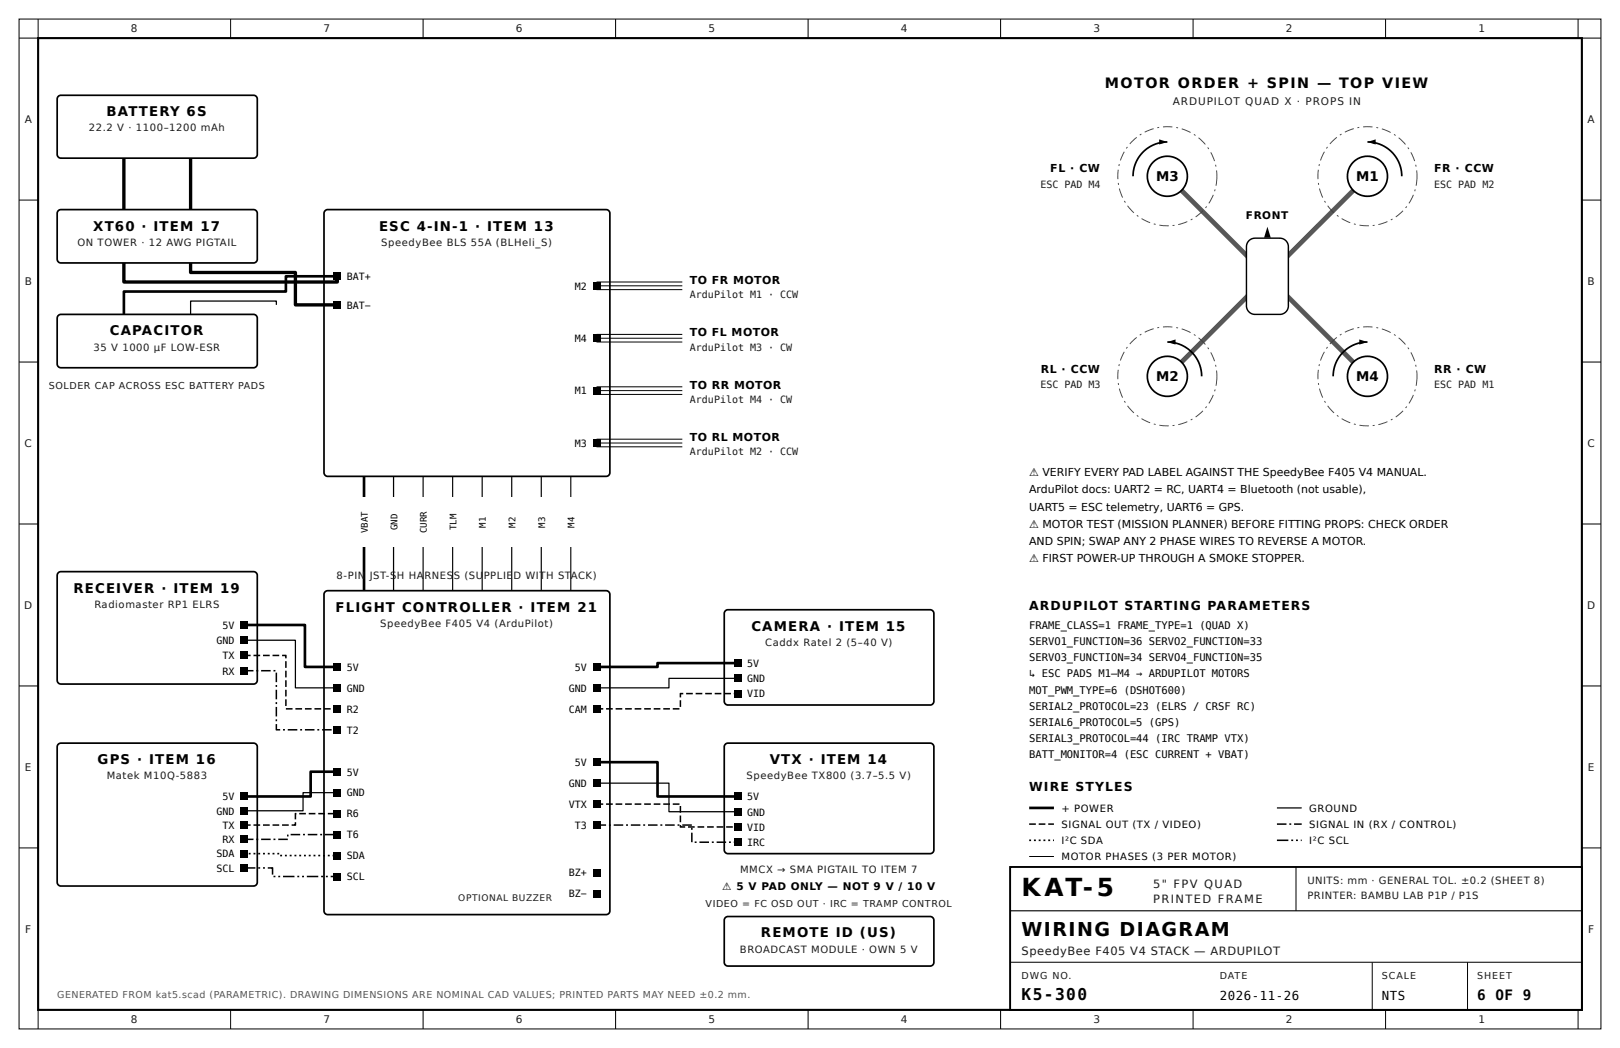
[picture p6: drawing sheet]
<svg xmlns="http://www.w3.org/2000/svg" width="432mm" height="279mm" viewBox="0 0 432 279" stroke-linecap="round" stroke-linejoin="round" font-family="sans-serif">
<g fill="none" stroke="#000" stroke-width=".27">
<path d="M5.1 5.1h421.6v269.2h-421.6zM10.2 5.1v5.1h-5.1M61.5 5.1v5.1M112.8 5.1v5.1M164.1 5.1v5.1M215.4 5.1v5.1M266.7 5.1v5.1M318 5.1v5.1M369.3 5.1v5.1M420.6 5.1v5.1M421.6 10.2h5.1M5.1 53.3h5.1"/>
<path d="M421.6 53.3h5.1M5.1 96.5h5.1M421.6 96.5h5.1M5.1 139.7h5.1M421.6 139.7h5.1M5.1 182.9h5.1M421.6 182.9h5.1M5.1 226.1h5.1M421.6 226.1h5.1M10.2 269.2v5.1M61.5 269.2v5.1M112.8 269.2v5.1"/>
<path d="M164.1 269.2v5.1M215.4 269.2v5.1M266.7 269.2v5.1M318 269.2v5.1M369.3 269.2v5.1M420.6 269.2v5.1"/>
</g>
<path d="M10.2 10.2h411.4v259h-411.4z" fill="none" stroke="#000" stroke-width=".56"/>
<path d="M269.2 231.1h152.4v38.1h-152.4z" fill="#fff"/>
<path d="M269.2 231.1h152.4v38.1h-152.4z" fill="none" stroke="#000" stroke-width=".51"/>
<path d="M269.2 242.8h152.4" fill="none" stroke="#000" stroke-width=".3"/>
<path d="M345.4 231.1v11.7M269.2 256.5h152.4M365.8 256.5v12.7M391.2 256.5v12.7" fill="none" stroke="#000" stroke-width=".27"/>
<path d="M15.5 25.7l.8-.3h51.3a1.02 1.02 0 0 1 1 1v14.7a1.02 1.02 0 0 1-1 1.1h-51.3a1.02 1.02 0 0 1-1.1-1.1v-14.7z" fill="#fff"/>
<path d="M15.5 25.7l.8-.3h51.3a1.02 1.02 0 0 1 1 1v14.7a1.02 1.02 0 0 1-1 1.1h-51.3a1.02 1.02 0 0 1-1.1-1.1v-14.7z" fill="none" stroke="#000" stroke-width=".46"/>
<path d="M15.5 56.2l.8-.3h51.3a1.02 1.02 0 0 1 1 1v12.2a1.02 1.02 0 0 1-1 1h-51.3a1.02 1.02 0 0 1-1.1-1v-12.2z" fill="#fff"/>
<path d="M15.5 56.2l.8-.3h51.3a1.02 1.02 0 0 1 1 1v12.2a1.02 1.02 0 0 1-1 1h-51.3a1.02 1.02 0 0 1-1.1-1v-12.2z" fill="none" stroke="#000" stroke-width=".46"/>
<path d="M33 42.2v13.7M50.8 42.2v13.7" fill="none" stroke="#000" stroke-width=".89" stroke-linecap="butt"/>
<path d="M15.5 84.1l.8-.3h51.3a1.02 1.02 0 0 1 1 1v12.2a1.02 1.02 0 0 1-1 1h-51.3a1.02 1.02 0 0 1-1.1-1v-12.2z" fill="#fff"/>
<path d="M15.5 84.1l.8-.3h51.3a1.02 1.02 0 0 1 1 1v12.2a1.02 1.02 0 0 1-1 1h-51.3a1.02 1.02 0 0 1-1.1-1v-12.2z" fill="none" stroke="#000" stroke-width=".46"/>
<path d="M86.7 56.2l.7-.3h74.1a1.02 1.02 0 0 1 1.1 1v69.1a1.02 1.02 0 0 1-1.1 1h-74.1a1.02 1.02 0 0 1-1-1v-69.1z" fill="#fff"/>
<path d="M86.7 56.2l.7-.3h74.1a1.02 1.02 0 0 1 1.1 1v69.1a1.02 1.02 0 0 1-1.1 1h-74.1a1.02 1.02 0 0 1-1-1v-69.1z" fill="none" stroke="#000" stroke-width=".46"/>
<path d="M88.9 72.6h2v2.1h-2zM158 75.2h2v2h-2zM88.9 80.3h2v2h-2zM158 89.2h2v2h-2zM158 103.1h2v2.1h-2zM158 117.1h2v2h-2z" fill="#000"/>
<path d="M33 70.1v5.1h56.9v-1.5M50.8 70.1v2.5h27.9v8.7h11.2" fill="none" stroke="#000" stroke-width=".89" stroke-linecap="butt"/>
<path d="M89.9 73.7h-13.7v4h-43.2v6.1" fill="none" stroke="#000" stroke-width=".71" stroke-linecap="butt"/>
<path d="M73.7 81.3v-1h-22.9v3.5" fill="none" stroke="#000" stroke-width=".33"/>
<path d="M159 75.2h22.9M159 76.2h22.9M159 77.2h22.9M159 89.2h22.9M159 90.2h22.9M159 91.2h22.9M159 103.1h22.9M159 104.1h22.9M159 105.2h22.9M159 117.1h22.9M159 118.1h22.9M159 119.1h22.9" fill="none" stroke="#000" stroke-width=".27"/>
<path d="M86.7 157.8l.7-.3h74.1a1.02 1.02 0 0 1 1.1 1v84.3a1.02 1.02 0 0 1-1.1 1h-74.1a1.02 1.02 0 0 1-1-1v-84.3z" fill="#fff"/>
<path d="M86.7 157.8l.7-.3h74.1a1.02 1.02 0 0 1 1.1 1v84.3a1.02 1.02 0 0 1-1.1 1h-74.1a1.02 1.02 0 0 1-1-1v-84.3z" fill="none" stroke="#000" stroke-width=".46"/>
<path d="M97 127v30.5" fill="none" stroke="#000" stroke-width=".71" stroke-linecap="butt"/>
<path d="M94.2 132.6h5.6v13.2h-5.6z" fill="#fff"/>
<path d="M104.9 127v30.5" fill="none" stroke="#000" stroke-width=".33"/>
<path d="M102.1 132.6h5.6v13.2h-5.6z" fill="#fff"/>
<path d="M112.8 127v30.5" fill="none" stroke="#000" stroke-width=".3"/>
<path d="M110 132.6h5.6v13.2h-5.6z" fill="#fff"/>
<path d="M120.6 127v30.5" fill="none" stroke="#000" stroke-width=".3"/>
<path d="M117.9 132.6h5.5v13.2h-5.5z" fill="#fff"/>
<path d="M128.5 127v30.5" fill="none" stroke="#000" stroke-width=".3"/>
<path d="M125.7 132.6h5.6v13.2h-5.6z" fill="#fff"/>
<path d="M136.4 127v30.5" fill="none" stroke="#000" stroke-width=".3"/>
<path d="M133.6 132.6h5.6v13.2h-5.6z" fill="#fff"/>
<path d="M144.3 127v30.5" fill="none" stroke="#000" stroke-width=".3"/>
<path d="M141.5 132.6h5.6v13.2h-5.6z" fill="#fff"/>
<path d="M152.1 127v30.5" fill="none" stroke="#000" stroke-width=".3"/>
<path d="M149.4 132.6h5.5v13.2h-5.5z" fill="#fff"/>
<g fill="#000">
<path d="M88.9 176.8h2v2h-2zM158 176.8h2v2h-2zM88.9 182.4h2v2h-2zM88.9 188h2v2h-2zM88.9 193.5h2v2.1h-2zM158 182.4h2v2h-2zM158 188h2v2h-2zM88.9 204.7h2v2.1h-2zM88.9 210.3h2v2h-2zM88.9 215.9h2v2h-2zM158 202.2h2v2h-2zM158 207.8h2v2h-2z"/>
<path d="M158 213.4h2v2h-2zM158 218.9h2v2.1h-2zM88.9 221.5h2v2h-2zM88.9 227.1h2v2h-2zM88.9 232.7h2v2h-2zM158 231.6h2v2.1h-2zM158 237.2h2v2.1h-2z"/>
</g>
<path d="M15.5 152.7l.8-.3h51.3a1.02 1.02 0 0 1 1 1v28a1.02 1.02 0 0 1-1 1h-51.3a1.02 1.02 0 0 1-1.1-1v-28z" fill="#fff"/>
<path d="M15.5 152.7l.8-.3h51.3a1.02 1.02 0 0 1 1 1v28a1.02 1.02 0 0 1-1 1h-51.3a1.02 1.02 0 0 1-1.1-1v-28z" fill="none" stroke="#000" stroke-width=".46"/>
<g fill="#000">
<path d="M64 165.6h2v2h-2zM64 169.7h2v2h-2zM64 173.7h2v2.1h-2zM64 177.8h2v2h-2z"/>
<path d="M65 174.5h1.8v.5h-1.8zM67.6 174.5h1.7v.5h-1.7zM70.1 174.5h1.8v.5h-1.8zM72.6 174.5h1.8v.5h-1.8zM75.2 174.5l1.1 .1 .1 .9h-.4v-.7h.2v.2h-1zM76 176.3h.4v1.8h-.4zM76 178.8h.4v1.8h-.4zM76 181.4h.4v1.7h-.4zM76 183.9h.4v1.8h-.4zM76 186.4h.4v1.8h-.4zM76.2 188.8h1.8v.4h-1.8zM78.7 188.8h1.8v.4h-1.8zM81.3 188.8h1.8v.4h-1.8zM83.8 188.8h1.8v.4h-1.8zM86.4 188.8h1.7v.4h-1.7zM88.9 188.8h1v.4h-1z"/>
<path d="M65 178.6h2.6v.4h-2.6zM68.3 178.6h.5v.4h-.5zM69.6 178.6h2.5v.4h-2.5zM72.9 178.6h.5v.4h-.5zM73.5 179.3h.4v2.6h-.4zM73.5 182.6h.4v.5h-.4zM73.5 183.9h.4v2.5h-.4zM73.5 187.2h.4v.5h-.4zM73.5 188.5h.4v2.5h-.4zM73.5 191.8h.4v.5h-.4zM73.5 193h.4v1.6h-.2v-.2h1v.4l-1.2-.1zM75.4 194.4h.5v.4h-.5zM76.7 194.4h2.5v.4h-2.5zM80 194.4h.5v.4h-.5zM81.3 194.4h2.5v.4h-2.5zM84.6 194.4h.5v.4h-.5zM85.9 194.4h2.5v.4h-2.5zM89.2 194.4h.5v.4h-.5z"/>
</g>
<path d="M65 166.6h16.3v11.2h8.6" fill="none" stroke="#000" stroke-width=".71" stroke-linecap="butt"/>
<path d="M65 170.7h13.7v12.7h11.2" fill="none" stroke="#000" stroke-width=".33"/>
<path d="M15.5 198.4l.8-.3h51.3a1.02 1.02 0 0 1 1 1v36.1a1.02 1.02 0 0 1-1 1h-51.3a1.02 1.02 0 0 1-1.1-1v-36.1z" fill="#fff"/>
<path d="M15.5 198.4l.8-.3h51.3a1.02 1.02 0 0 1 1 1v36.1a1.02 1.02 0 0 1-1 1h-51.3a1.02 1.02 0 0 1-1.1-1v-36.1z" fill="none" stroke="#000" stroke-width=".46"/>
<g fill="#000">
<path d="M64 211.3h2v2.1h-2zM64 215.1h2v2.1h-2zM64 218.9h2v2.1h-2zM64 222.8h2v2h-2zM64 226.6h2v2h-2zM64 230.4h2v2h-2z"/>
<path d="M65 219.8h1.8v.4h-1.8zM67.6 219.8h1.7v.4h-1.7zM70.1 219.8h1.8v.4h-1.8zM72.6 219.8h1.8v.4h-1.8zM75.2 219.8h1.8v.4h-1.8zM77.7 219.8h1v.2h-.2v-.8h.4l-.1 1h-1.1zM78.6 216.8l.4-.1v.4h-.3v-.2h.2v1.5h-.4zM79.8 216.7h1.7v.4h-1.7zM82.3 216.7h1.8v.4h-1.8zM84.8 216.7h1.8v.4h-1.8zM87.4 216.7h1.8v.4h-1.8z"/>
<path d="M65 223.6h2.6v.4h-2.6zM68.3 223.6h.5v.4h-.5zM69.6 223.6h2.5v.4h-2.5zM72.9 223.6h.5v.4h-.5zM74.2 223.6h2.5v.4h-2.5zM76.5 222.5h.4v.5h-.4zM77.5 222.3h2.5v.4h-2.5zM80.8 222.3h.5v.4h-.5zM82 222.3h2.6v.4h-2.6zM85.3 222.3h.6v.4h-.6zM86.6 222.3h2.6v.4h-2.6z"/>
<path d="M65 227.4h.5v.4h-.5zM66.3 227.4h.5v.4h-.5zM67.6 227.4h.5v.4h-.5zM68.8 227.4h.5v.4h-.5zM70.1 227.4h.5v.4h-.5zM71.4 227.4h.5v.4h-.5zM72.6 227.4h.6v.4h-.6zM73.9 227.4h.5v.4h-.5zM74.7 227.9h.5v.4h-.5zM75.9 227.9h.6v.4h-.6zM77.2 227.9h.5v.4h-.5zM78.5 227.9h.5v.4h-.5zM79.8 227.9h.5v.4h-.5zM81 227.9h.5v.4h-.5zM82.3 227.9h.5v.4h-.5zM83.6 227.9h.5v.4h-.5zM84.8 227.9h.5v.4h-.5zM86.1 227.9h.5v.4h-.5zM87.4 227.9h.5v.4h-.5zM88.6 227.9h.6v.4h-.6z"/>
<path d="M65 231.2h3.1v.4h-3.1zM68.8 231.2h.5v.4h-.5zM70.1 231.2h.5v.4h-.5zM71.4 231.2l1.4 .1v1.9h-.4v-1.8h.2v.2h-1.2zM72.9 233.5h.5v.4h-.5zM74.2 233.5h.5v.4h-.5zM75.4 233.5h3.1v.4h-3.1zM79.2 233.5h.6v.4h-.6zM80.5 233.5h.5v.4h-.5zM81.8 233.5h3v.4h-3zM85.6 233.5h.5v.4h-.5zM86.9 233.5h.5v.4h-.5zM88.1 233.5h1.8v.4h-1.8z"/>
</g>
<path d="M89.9 205.7h-7.1v6.6h-17.8" fill="none" stroke="#000" stroke-width=".71" stroke-linecap="butt"/>
<path d="M89.9 211.3h-9.1v4.9h-15.8" fill="none" stroke="#000" stroke-width=".33"/>
<path d="M193.3 162.9l.8-.3h53.8a1.02 1.02 0 0 1 1 1v23.3a1.02 1.02 0 0 1-1 1.1h-53.8a1.02 1.02 0 0 1-1.1-1.1v-23.3z" fill="#fff"/>
<path d="M193.3 162.9l.8-.3h53.8a1.02 1.02 0 0 1 1 1v23.3a1.02 1.02 0 0 1-1 1.1h-53.8a1.02 1.02 0 0 1-1.1-1.1v-23.3z" fill="none" stroke="#000" stroke-width=".46"/>
<g fill="#000">
<path d="M195.6 175.8h2v2h-2zM195.6 179.8h2v2.1h-2zM195.6 183.9h2v2h-2z"/>
<path d="M159 188.8h1.8v.4h-1.8zM161.5 188.8h1.8v.4h-1.8zM164.1 188.8h1.8v.4h-1.8zM166.6 188.8h1.8v.4h-1.8zM169.2 188.8h1.7v.4h-1.7zM171.7 188.8h1.8v.4h-1.8zM174.2 188.8h1.8v.4h-1.8zM176.8 188.8h1.8v.4h-1.8zM179.3 188.8h1.8v.4h-1.8zM181.2 186.7h.4v1.8h-.4zM181.2 184.8l.9-.1v.4h-.7v-.2h.2v1h-.4zM182.9 184.7h1.8v.4h-1.8zM185.4 184.7h1.8v.4h-1.8zM188 184.7h1.7v.4h-1.7zM190.5 184.7h1.8v.4h-1.8zM193 184.7h1.8v.4h-1.8zM195.6 184.7h1v.4h-1z"/>
</g>
<path d="M196.6 176.8h-21.3v1h-16.3" fill="none" stroke="#000" stroke-width=".71" stroke-linecap="butt"/>
<path d="M196.6 180.8h-18.3v2.6h-19.3" fill="none" stroke="#000" stroke-width=".33"/>
<path d="M193.3 198.4l.8-.3h53.8a1.02 1.02 0 0 1 1 1v27.5a1.02 1.02 0 0 1-1 1h-53.8a1.02 1.02 0 0 1-1.1-1v-27.5z" fill="#fff"/>
<path d="M193.3 198.4l.8-.3h53.8a1.02 1.02 0 0 1 1 1v27.5a1.02 1.02 0 0 1-1 1h-53.8a1.02 1.02 0 0 1-1.1-1v-27.5z" fill="none" stroke="#000" stroke-width=".46"/>
<g fill="#000">
<path d="M195.6 211.3h2v2.1h-2zM195.6 215.4h2v2h-2zM195.6 219.5h2v2h-2zM195.6 223.5h2v2.1h-2z"/>
<path d="M159 214.2h1.8v.4h-1.8zM161.5 214.2h1.8v.4h-1.8zM164.1 214.2h1.8v.4h-1.8zM166.6 214.2h1.8v.4h-1.8zM169.2 214.2h1.7v.4h-1.7zM171.7 214.2h1.8v.4h-1.8zM174.2 214.2h1.8v.4h-1.8zM176.8 214.2h1.8v.4h-1.8zM179.3 214.2h1.8v.4h-1.8zM181.2 214.9h.4v1.8h-.4zM181.2 217.4h.4v1.8h-.4zM181.2 220h.4v.5h-.2v-.2h1.2v.4h-1.3zM183.4 220.3h1.8v.4h-1.8zM185.9 220.3h1.8v.4h-1.8zM188.5 220.3h1.7v.4h-1.7zM191 220.3h1.8v.4h-1.8zM193.5 220.3h1.8v.4h-1.8zM196.1 220.3h.5v.4h-.5z"/>
<path d="M159 219.8h2.5v.4h-2.5zM162.3 219.8h.5v.4h-.5zM163.6 219.8h2.5v.4h-2.5zM166.9 219.8h.5v.4h-.5zM168.1 219.8h2.6v.4h-2.6zM171.4 219.8h.6v.4h-.6zM172.7 219.8h2.6v.4h-2.6zM176 219.8h.5v.4h-.5zM177.3 219.8h2.5v.4h-2.5zM180.6 219.8h.5v.4h-.5zM181.9 219.8h2.5v.4h-2.5zM184.2 220.7h.4v.5h-.4zM184.2 222h.4v2.5h-.4zM185.2 224.3h.5v.4h-.5zM186.4 224.3h2.6v.4h-2.6zM189.7 224.3h.5v.4h-.5zM191 224.3h2.5v.4h-2.5zM194.3 224.3h.5v.4h-.5zM195.6 224.3h1v.4h-1z"/>
</g>
<path d="M159 203.2h16.3v9.1h21.3" fill="none" stroke="#000" stroke-width=".71" stroke-linecap="butt"/>
<path d="M159 208.8h19.3v7.6h18.3" fill="none" stroke="#000" stroke-width=".33"/>
<path d="M193.3 244.6l.8-.3h53.8a1.02 1.02 0 0 1 1 1.1v11.1a1.02 1.02 0 0 1-1 1.1h-53.8a1.02 1.02 0 0 1-1.1-1.1v-11.1z" fill="#fff"/>
<path d="M193.3 244.6l.8-.3h53.8a1.02 1.02 0 0 1 1 1.1v11.1a1.02 1.02 0 0 1-1 1.1h-53.8a1.02 1.02 0 0 1-1.1-1.1v-11.1z" fill="none" stroke="#000" stroke-width=".46"/>
<path d="M311.1 47l53.4 53.3M364.5 47l-53.4 53.3" fill="none" stroke="#555" stroke-width="1.3" stroke-linecap="butt"/>
<path d="M332.9 64.2l.6-.5 .9-.2h6.7a2.29 2.29 0 0 1 2.3 2.3v15.7a2.29 2.29 0 0 1-2.3 2.3h-6.6a2.29 2.29 0 0 1-2.3-2.3v-15.9l.3-.8z" fill="#fff"/>
<path d="M332.9 64.2l.6-.5 .9-.2h6.7a2.29 2.29 0 0 1 2.3 2.3v15.7a2.29 2.29 0 0 1-2.3 2.3h-6.6a2.29 2.29 0 0 1-2.3-2.3v-15.9l.3-.8z" fill="none" stroke="#000" stroke-width=".38"/>
<path d="M337.8 60.5l.9 2.9h-1.8z" fill="#000"/>
<path d="M323.8 50.5h.2l-.1 .5-.3-.1zM323.3 51.9l.2 .1-1.2 2.3-.2-.2zM321.5 55l.2 .1-.3 .4-.2-.2zM318.6 57.7l1.9-1.6 .2 .2-1.9 1.6zM317.3 58.5l.5-.2 .1 .2-.5 .2zM314 59.8l2.4-.8 .1 .2-2.4 .8zM312.5 60l.5-.1 .1 .3-.5 .1zM309 59.9l2.5 .2v.2l-2.5-.1zM307.6 59.6l.5 .1-.1 .2-.5-.1zM304.3 58.2l2.3 1.1-.1 .2-2.3-1.1zM303.1 57.3l.4 .3-.2 .2-.4-.3zM300.4 54.9l.2-.1 1.7 1.8-.1 .2zM299.6 53.6l.2-.1 .3 .4-.2 .2zM298.2 50.3l.3-.1 .8 2.4-.2 .1zM297.9 48.8h.3l.1 .5h-.3zM297.9 45.2l.3 .1-.1 2.5h-.3zM298.2 43.7l.3 .1-.1 .5-.3-.1zM299.6 40.4l.2 .1-1 2.3-.3-.1zM300.4 39.1l.2 .1-.3 .5-.2-.2zM301.7 37.5l1.2-1 .2 .2-1.9 1.8-.2-.2zM303.7 35.9l.5-.3 .1 .2-.4 .3zM305.1 35.1l2.4-.9v.2l-2.3 1zM308.4 33.9l.5-.1 .1 .3-.5 .1zM310 33.7h2.5v.3h-2.5zM313.5 33.9l.5 .1v.2l-.5-.1zM315 34.2l2.4 1-.1 .2-2.4-.9zM318.3 35.7l.4 .3-.1 .2-.4-.3zM319.5 36.6l1.9 1.8-.2 .2-1.8-1.8zM321.8 39.4l.2-.2 .3 .5-.2 .1zM322.6 40.7l.2-.1 1 2.3-.2 .1zM323.9 44l.2-.1 .1 .5h-.2zM324.1 45.5l.3-.1 .1 1.2-.3 2.9h-.2l.2-2z" fill="#444"/>
<circle cx="311.1" cy="47" r="5.3" fill="#fff"/>
<g fill="none" stroke="#000" stroke-width=".46">
<path d="M311.1 37.8a9.1 9.1 0 0 0-9.1 9.2"/>
<circle cx="311.1" cy="47" r="5.3"/>
</g>
<path d="M309 37.2l2.1 .6-2.1 .7z" fill="#000"/>
<path d="M377.1 50.5h.2l-.1 .5-.2-.1zM376.6 51.9l.2 .1-1.1 2.3-.3-.2zM374.9 55l.2 .1-.4 .4-.1-.2zM372 57.7l1.9-1.6 .2 .2-2 1.6zM370.7 58.5l.4-.2 .1 .2-.4 .2zM367.4 59.8l2.4-.8 .1 .2-2.5 .8zM365.9 60l.5-.1v.3l-.5 .1zM362.4 59.9l2.5 .2v.2l-2.6-.1zM360.9 59.6l.5 .1-.1 .2-.5-.1zM357.7 58.2l2.2 1.1v.2l-2.4-1.1zM356.4 57.3l.4 .3-.1 .2-.4-.3zM353.8 54.9l.2-.1 1.7 1.8-.2 .2zM352.9 53.6l.2-.1 .3 .4-.2 .2zM351.6 50.3l.2-.1 .9 2.4-.3 .1zM351.3 48.8h.2l.1 .5h-.2zM351.3 45.2l.2 .1-.1 2.5h-.2zM351.6 43.7l.2 .1-.1 .5-.3-.1zM352.9 40.4l.2 .1-1 2.3-.2-.1zM353.7 39.1l.2 .1-.2 .5-.3-.2zM355.1 37.5l1.1-1 .2 .2-1.8 1.8-.2-.2zM357.1 35.9l.4-.3 .1 .2-.4 .3zM358.4 35.1l2.4-.9 .1 .2-2.4 1zM361.8 33.9l.5-.1v.3l-.5 .1zM363.3 33.7h2.5v.3h-2.5zM366.9 33.9l.5 .1-.1 .2-.5-.1zM368.4 34.2l2.3 1-.1 .2-2.3-.9zM371.6 35.7l.5 .3-.2 .2-.4-.3zM372.9 36.6l1.8 1.8-.2 .2-1.8-1.8zM375.1 39.4l.2-.2 .3 .5-.2 .1zM375.9 40.7l.3-.1 1 2.3-.3 .1zM377.2 44l.3-.1 .1 .5h-.3zM377.5 45.5l.2-.1 .1 1.2-.2 2.9h-.3l.3-2z" fill="#444"/>
<circle cx="364.5" cy="47" r="5.3" fill="#fff"/>
<g fill="none" stroke="#000" stroke-width=".46">
<path d="M364.5 37.8a9.1 9.1 0 0 1 9.1 9.2"/>
<circle cx="364.5" cy="47" r="5.3"/>
</g>
<path d="M364.5 37.8l2.2-.6v1.3z" fill="#000"/>
<path d="M323.8 103.8l.2 .1-.1 .5-.3-.1zM323.3 105.2l.2 .1-1.2 2.3-.2-.1zM321.5 108.3l.2 .1-.3 .5-.2-.2zM318.6 111.1l1.9-1.7 .2 .2-1.9 1.7zM317.3 111.9l.5-.3 .1 .2-.5 .3zM314 113.1l2.4-.8 .1 .2-2.4 .8zM312.5 113.3h.5l.1 .2-.5 .1zM309 113.2l2.5 .2v.3l-2.5-.2zM307.6 112.9l.5 .1-.1 .3-.5-.1zM304.3 111.5l2.3 1.1-.1 .2-2.3-1.1zM303.1 110.6l.4 .3-.2 .2-.4-.3zM300.4 108.3l.2-.2 1.7 1.9-.1 .2zM299.6 107l.2-.2 .3 .5-.2 .1zM298.2 103.6h.3l.8 2.4-.2 .1zM297.9 102.1h.3l.1 .5-.3 .1zM297.9 98.6h.3l-.1 2.5h-.3zM298.2 97.1h.3l-.1 .5h-.3zM299.6 93.7l.2 .2-1 2.3-.3-.1zM300.4 92.4l.2 .2-.3 .4-.2-.1zM301.7 90.9l1.2-1 .2 .2-1.9 1.7-.2-.2zM303.7 89.3l.5-.3 .1 .2-.4 .3zM305.1 88.5l2.4-1v.3l-2.3 .9zM308.4 87.3l.5-.1 .1 .2-.5 .1zM310 87l2.5 .1v.2h-2.5zM313.5 87.2l.5 .1v.3l-.5-.1zM315 87.6l2.4 .9-.1 .3-2.4-1zM318.3 89.1l.4 .3-.1 .2-.4-.3zM319.5 90l1.9 1.8-.2 .1-1.8-1.7zM321.8 92.7l.2-.1 .3 .4-.2 .1zM322.6 94l.2-.1 1 2.4h-.2zM323.9 97.3l.2-.1 .1 .5-.2 .1zM324.1 98.8h.3l.1 1.1-.3 3-.2-.1 .2-2z" fill="#444"/>
<circle cx="311.1" cy="100.3" r="5.3" fill="#fff"/>
<g fill="none" stroke="#000" stroke-width=".46">
<path d="M311.1 91.2a9.1 9.1 0 0 1 9.2 9.1"/>
<circle cx="311.1" cy="100.3" r="5.3"/>
</g>
<path d="M311.1 91.2l2.2-.7v1.4z" fill="#000"/>
<path d="M377.1 103.8l.2 .1-.1 .5-.2-.1zM376.6 105.2l.2 .1-1.1 2.3-.3-.1zM374.9 108.3l.2 .1-.4 .5-.1-.2zM372 111.1l1.9-1.7 .2 .2-2 1.7zM370.7 111.9l.4-.3 .1 .2-.4 .3zM367.4 113.1l2.4-.8 .1 .2-2.5 .8zM365.9 113.3h.5v.2l-.5 .1zM362.4 113.2l2.5 .2v.3l-2.6-.2zM360.9 112.9l.5 .1-.1 .3-.5-.1zM357.7 111.5l2.2 1.1v.2l-2.4-1.1zM356.4 110.6l.4 .3-.1 .2-.4-.3zM353.8 108.3l.2-.2 1.7 1.9-.2 .2zM352.9 107l.2-.2 .3 .5-.2 .1zM351.6 103.6h.2l.9 2.4-.3 .1zM351.3 102.1h.2l.1 .5-.2 .1zM351.3 98.6h.2l-.1 2.5h-.2zM351.6 97.1h.2l-.1 .5h-.3zM352.9 93.7l.2 .2-1 2.3-.2-.1zM353.7 92.4l.2 .2-.2 .4-.3-.1zM355.1 90.9l1.1-1 .2 .2-1.8 1.7-.2-.2zM357.1 89.3l.4-.3 .1 .2-.4 .3zM358.4 88.5l2.4-1 .1 .3-2.4 .9zM361.8 87.3l.5-.1v.2l-.5 .1zM363.3 87l2.5 .1v.2h-2.5zM366.9 87.2l.5 .1-.1 .3-.5-.1zM368.4 87.6l2.3 .9-.1 .3-2.3-1zM371.6 89.1l.5 .3-.2 .2-.4-.3zM372.9 90l1.8 1.8-.2 .1-1.8-1.7zM375.1 92.7l.2-.1 .3 .4-.2 .1zM375.9 94l.3-.1 1 2.4h-.3zM377.2 97.3l.3-.1 .1 .5-.3 .1zM377.5 98.8h.2l.1 1.1-.2 3-.3-.1 .3-2z" fill="#444"/>
<circle cx="364.5" cy="100.3" r="5.3" fill="#fff"/>
<g fill="none" stroke="#000" stroke-width=".46">
<path d="M364.5 91.2a9.1 9.1 0 0 0-9.2 9.1"/>
<circle cx="364.5" cy="100.3" r="5.3"/>
</g>
<g fill="#000">
<path d="M362.3 90.5l2.2 .7-2.2 .7z"/>
<path d="M274.3 219.5h1.8v.4h-1.8zM276.9 219.5h1.7v.4h-1.7zM279.4 219.5h1.5v.4h-1.5z"/>
<path d="M340.4 219.5h2.5v.4h-2.5zM343.7 219.5h.5v.4h-.5zM344.9 219.5h2.1v.4h-2.1z"/>
<path d="M274.3 223.8h.5v.4h-.5zM275.6 223.8h.5v.4h-.5zM276.9 223.8h.5v.4h-.5zM278.1 223.8h.5v.4h-.5zM279.4 223.8h.5v.4h-.5zM280.7 223.8h.2v.4h-.2z"/>
<path d="M340.4 223.8h3v.4h-3zM344.2 223.8h.5v.4h-.5zM345.4 223.8h.5v.4h-.5zM346.7 223.8h.3v.4h-.3z"/>
</g>
<path d="M274.3 215.4h6.6" fill="none" stroke="#000" stroke-width=".71" stroke-linecap="butt"/>
<path d="M340.4 215.4h6.6" fill="none" stroke="#000" stroke-width=".33"/>
<path d="M274.3 228.3h6.6" fill="none" stroke="#000" stroke-width=".27"/>
<text font-size="6.6" x="272.3" y="238.8">KAT-5</text>
<text font-size="5.1" x="272.3" y="249.4">WIRING DIAGRAM</text>
<text font-size="4.3" x="272.3" y="266.7">K5-300</text>
<g font-size="3.8">
<text x="294.5" y="23.4">MOTOR ORDER + SPIN — TOP VIEW</text>
<text x="393.7" y="266.7">6 OF 9</text>
</g>
<g font-size="3.6">
<text x="28.4" y="31">BATTERY 6S</text>
<text x="308.1" y="48.3">M3</text>
<text x="361.5" y="48.3">M1</text>
<text x="24.9" y="61.5">XT60 · ITEM 17</text>
<text x="101" y="61.5">ESC 4-IN-1 · ITEM 13</text>
<text x="29.3" y="89.4">CAPACITOR</text>
<text x="308.1" y="101.6">M2</text>
<text x="361.5" y="101.6">M4</text>
<text x="19.6" y="158">RECEIVER · ITEM 19</text>
<text x="89.4" y="163.1">FLIGHT CONTROLLER · ITEM 21</text>
<text x="200.3" y="168.1">CAMERA · ITEM 15</text>
<text x="26" y="203.7">GPS · ITEM 16</text>
<text x="205.2" y="203.7">VTX · ITEM 14</text>
<text x="202.8" y="249.9">REMOTE ID (US)</text>
</g>
<g font-size="3.3">
<text x="274.3" y="162.6">ARDUPILOT STARTING PARAMETERS</text>
<text x="274.3" y="210.8">WIRE STYLES</text>
<text x="325.1" y="266.7">2026-11-26</text>
<text x="368.3" y="266.7">NTS</text>
</g>
<g font-size="3" fill="#1a1a1a">
<text x="307.3" y="236.7">5&quot; FPV QUAD</text>
<text x="307.3" y="240.8">PRINTED FRAME</text>
<text x="272.3" y="254.5">SpeedyBee F405 V4 STACK — ARDUPILOT</text>
</g>
<g font-size="2.9">
<text x="279.9" y="46">FL · CW</text>
<text x="382.3" y="46">FR · CCW</text>
<text x="183.9" y="75.7">TO FR MOTOR</text>
<text x="183.9" y="89.7">TO FL MOTOR</text>
<text x="277.4" y="99.3">RL · CCW</text>
<text x="382.3" y="99.3">RR · CW</text>
<text x="183.9" y="103.6">TO RR MOTOR</text>
<text x="183.9" y="117.6">TO RL MOTOR</text>
<text x="274.3" y="127">⚠ VERIFY EVERY PAD LABEL AGAINST THE SpeedyBee F405 V4 MANUAL.</text>
<text x="274.3" y="131.6">ArduPilot docs: UART2 = RC, UART4 = Bluetooth (not usable),</text>
<text x="274.3" y="136.1">UART5 = ESC telemetry, UART6 = GPS.</text>
<text x="274.3" y="140.7">⚠ MOTOR TEST (MISSION PLANNER) BEFORE FITTING PROPS: CHECK ORDER</text>
<text x="274.3" y="145.3">AND SPIN; SWAP ANY 2 PHASE WIRES TO REVERSE A MOTOR.</text>
<text x="274.3" y="149.9">⚠ FIRST POWER-UP THROUGH A SMOKE STOPPER.</text>
</g>
<g font-size="2.8" fill="#1a1a1a">
<text x="34.9" y="8.6">8</text>
<text x="86.2" y="8.6">7</text>
<text x="137.5" y="8.6">6</text>
<text x="188.8" y="8.6">5</text>
<text x="240.1" y="8.6">4</text>
<text x="291.4" y="8.6">3</text>
<text x="342.7" y="8.6">2</text>
<text x="394.1" y="8.6">1</text>
<text x="312.6" y="27.9">ARDUPILOT QUAD X · PROPS IN</text>
<text x="6.6" y="32.8">A</text>
<text x="423.1" y="32.8">A</text>
<text x="6.6" y="75.9">B</text>
<text x="423.1" y="75.9">B</text>
<text x="6.6" y="119.1">C</text>
<text x="423.1" y="119.1">C</text>
<text x="6.5" y="162.3">D</text>
<text x="423" y="162.3">D</text>
<text x="6.7" y="205.5">E</text>
<text x="423.2" y="205.5">E</text>
<text x="6.7" y="248.7">F</text>
<text x="423.3" y="248.7">F</text>
<text x="34.9" y="272.8">8</text>
<text x="86.2" y="272.8">7</text>
<text x="137.5" y="272.8">6</text>
<text x="188.8" y="272.8">5</text>
<text x="240.1" y="272.8">4</text>
<text x="291.4" y="272.8">3</text>
<text x="342.7" y="272.8">2</text>
<text x="394.1" y="272.8">1</text>
</g>
<g font-size="2.8">
<text x="332.1" y="58.4">FRONT</text>
<text x="274.3" y="167.6">FRAME_CLASS=1 FRAME_TYPE=1 (QUAD X)</text>
<text x="274.3" y="172">SERVO1_FUNCTION=36 SERVO2_FUNCTION=33</text>
<text x="274.3" y="176.3">SERVO3_FUNCTION=34 SERVO4_FUNCTION=35</text>
<text x="274.3" y="180.6">↳ ESC PADS M1–M4 → ARDUPILOT MOTORS</text>
<text x="274.3" y="184.9">MOT_PWM_TYPE=6 (DSHOT600)</text>
<text x="274.3" y="189.2">SERIAL2_PROTOCOL=23 (ELRS / CRSF RC)</text>
<text x="274.3" y="193.5">SERIAL6_PROTOCOL=5 (GPS)</text>
<text x="274.3" y="197.9">SERIAL3_PROTOCOL=44 (IRC TRAMP VTX)</text>
<text x="274.3" y="202.2">BATT_MONITOR=4 (ESC CURRENT + VBAT)</text>
<text x="192.5" y="237.2">⚠ 5 V PAD ONLY — NOT 9 V / 10 V</text>
</g>
<g font-size="2.7" fill="#1a1a1a">
<text x="23.7" y="35">22.2 V · 1100–1200 mAh</text>
<text x="277.3" y="50">ESC PAD M4</text>
<text x="382.3" y="50">ESC PAD M2</text>
<text x="20.6" y="65.5">ON TOWER · 12 AWG PIGTAIL</text>
<text x="101.6" y="65.5">SpeedyBee BLS 55A (BLHeli_S)</text>
<text x="183.9" y="79.5">ArduPilot M1 · CCW</text>
<text x="25" y="93.5">35 V 1000 µF LOW-ESR</text>
<text x="183.9" y="93.5">ArduPilot M3 · CW</text>
<text x="183.9" y="107.4">ArduPilot M4 · CW</text>
<text x="277.3" y="103.4">ESC PAD M3</text>
<text x="382.3" y="103.4">ESC PAD M1</text>
<text x="183.9" y="121.4">ArduPilot M2 · CCW</text>
<text x="89.7" y="154.4">8-PIN</text>
<text x="98.5" y="154.4">JST-S</text>
<text x="105.8" y="154.4">H HA</text>
<text x="113.1" y="154.4">RNES</text>
<text x="120.9" y="154.4">S (SU</text>
<text x="128.9" y="154.4">PPLIE</text>
<text x="136.9" y="154.4">D WITH ST</text>
<text x="152.2" y="154.4">ACK)</text>
<text x="25.2" y="162">Radiomaster RP1 ELRS</text>
<text x="101.4" y="167.1">SpeedyBee F405 V4 (ArduPilot)</text>
<text x="203.9" y="172.2">Caddx Ratel 2 (5–40 V)</text>
<text x="28.5" y="207.8">Matek M10Q-5883</text>
<text x="199" y="207.8">SpeedyBee TX800 (3.7–5.5 V)</text>
<text x="197.3" y="232.7">MMCX → SMA PIGTAIL TO ITEM 7</text>
<text x="348.5" y="235.7">UNITS: mm · GENERAL TOL. ±0.2 (SHEET 8)</text>
<text x="348.5" y="239.8">PRINTER: BAMBU LAB P1P / P1S</text>
<text x="197.2" y="254">BROADCAST MODULE · OWN 5 V</text>
</g>
<g font-size="2.7">
<text x="92.5" y="74.7">BAT+</text>
<text x="153.3" y="77.2">M2</text>
<text x="92.5" y="82.3">BAT−</text>
<text x="153.3" y="91.2">M4</text>
<text x="153.3" y="105.2">M1</text>
<text x="153.3" y="119.1">M3</text>
<text x="59.3" y="167.6">5V</text>
<text x="57.7" y="171.7">GND</text>
<text x="59.3" y="175.8">TX</text>
<text x="59.3" y="179.8">RX</text>
<text x="92.5" y="178.8">5V</text>
<text x="153.3" y="178.8">5V</text>
<text x="199.1" y="177.8">5V</text>
<text x="92.5" y="184.4">GND</text>
<text x="151.6" y="184.4">GND</text>
<text x="199.1" y="181.9">GND</text>
<text x="199.1" y="185.9">VID</text>
<text x="92.5" y="190">R2</text>
<text x="151.6" y="190">CAM</text>
<text x="92.5" y="195.6">T2</text>
<text x="92.5" y="206.8">5V</text>
<text x="151.6" y="209.8">GND</text>
<text x="153.3" y="204.2">5V</text>
<text x="59.3" y="213.4">5V</text>
<text x="92.5" y="212.3">GND</text>
<text x="151.6" y="215.4">VTX</text>
<text x="199.1" y="213.4">5V</text>
<text x="57.7" y="217.2">GND</text>
<text x="59.3" y="221">TX</text>
<text x="92.5" y="217.9">R6</text>
<text x="153.3" y="221">T3</text>
<text x="199.1" y="217.4">GND</text>
<text x="199.1" y="221.5">VID</text>
<text x="283" y="216.4">+ POWER</text>
<text x="283" y="220.7">SIGNAL OUT (TX / VIDEO)</text>
<text x="349" y="216.4">GROUND</text>
<text x="349" y="220.7">SIGNAL IN (RX / CONTROL)</text>
<text x="59.3" y="224.8">RX</text>
<text x="92.5" y="223.5">T6</text>
<text x="199.1" y="225.5">IRC</text>
<text x="283" y="225">I²C SDA</text>
<text x="349" y="225">I²C SCL</text>
<text x="57.7" y="228.6">SDA</text>
<text x="57.7" y="232.4">SCL</text>
<text x="92.5" y="229.1">SDA</text>
<text x="151.6" y="233.7">BZ+</text>
<text x="283" y="229.4">MOTOR PHASES (3 PER MOTOR)</text>
<text x="92.5" y="234.7">SCL</text>
<text x="151.6" y="239.3">BZ−</text>
</g>
<g font-size="2.5" fill="#1a1a1a">
<text x="13.1" y="103.6">SOLDER CAP ACROSS ESC BATTERY PADS</text>
<text x="188.1" y="241.8">VIDEO = FC OSD OUT · IRC = TRAMP CONTROL</text>
<text x="272.3" y="261.1">DWG NO.</text>
<text x="325.1" y="261.1">DATE</text>
<text x="368.3" y="261.1">SCALE</text>
<text x="393.7" y="261.1">SHEET</text>
</g>
<text font-size="2.5" fill="#555" x="15.2" y="266.2">GENERATED FROM kat5.scad (PARAMETRIC). DRAWING DIMENSIONS ARE NOMINAL CAD VALUES; PRINTED PARTS MAY NEED ±0.2 mm.</text>
<g font-size="2.4">
<text x="98" y="142.1" transform="rotate(-90 98 142.1)">VBAT</text>
<text x="105.9" y="141.4" transform="rotate(-90 105.9 141.4)">GND</text>
<text x="113.8" y="142.1" transform="rotate(-90 113.8 142.1)">CURR</text>
<text x="121.7" y="141.4" transform="rotate(-90 121.7 141.4)">TLM</text>
<text x="129.5" y="140.6" transform="rotate(-90 129.5 140.6)">M1</text>
<text x="137.4" y="140.6" transform="rotate(-90 137.4 140.6)">M2</text>
<text x="145.3" y="140.6" transform="rotate(-90 145.3 140.6)">M3</text>
<text x="153.2" y="140.6" transform="rotate(-90 153.2 140.6)">M4</text>
</g>
<text font-size="2.4" fill="#1a1a1a" x="122.2" y="240.3">OPTIONAL BUZZER</text>
</svg>
